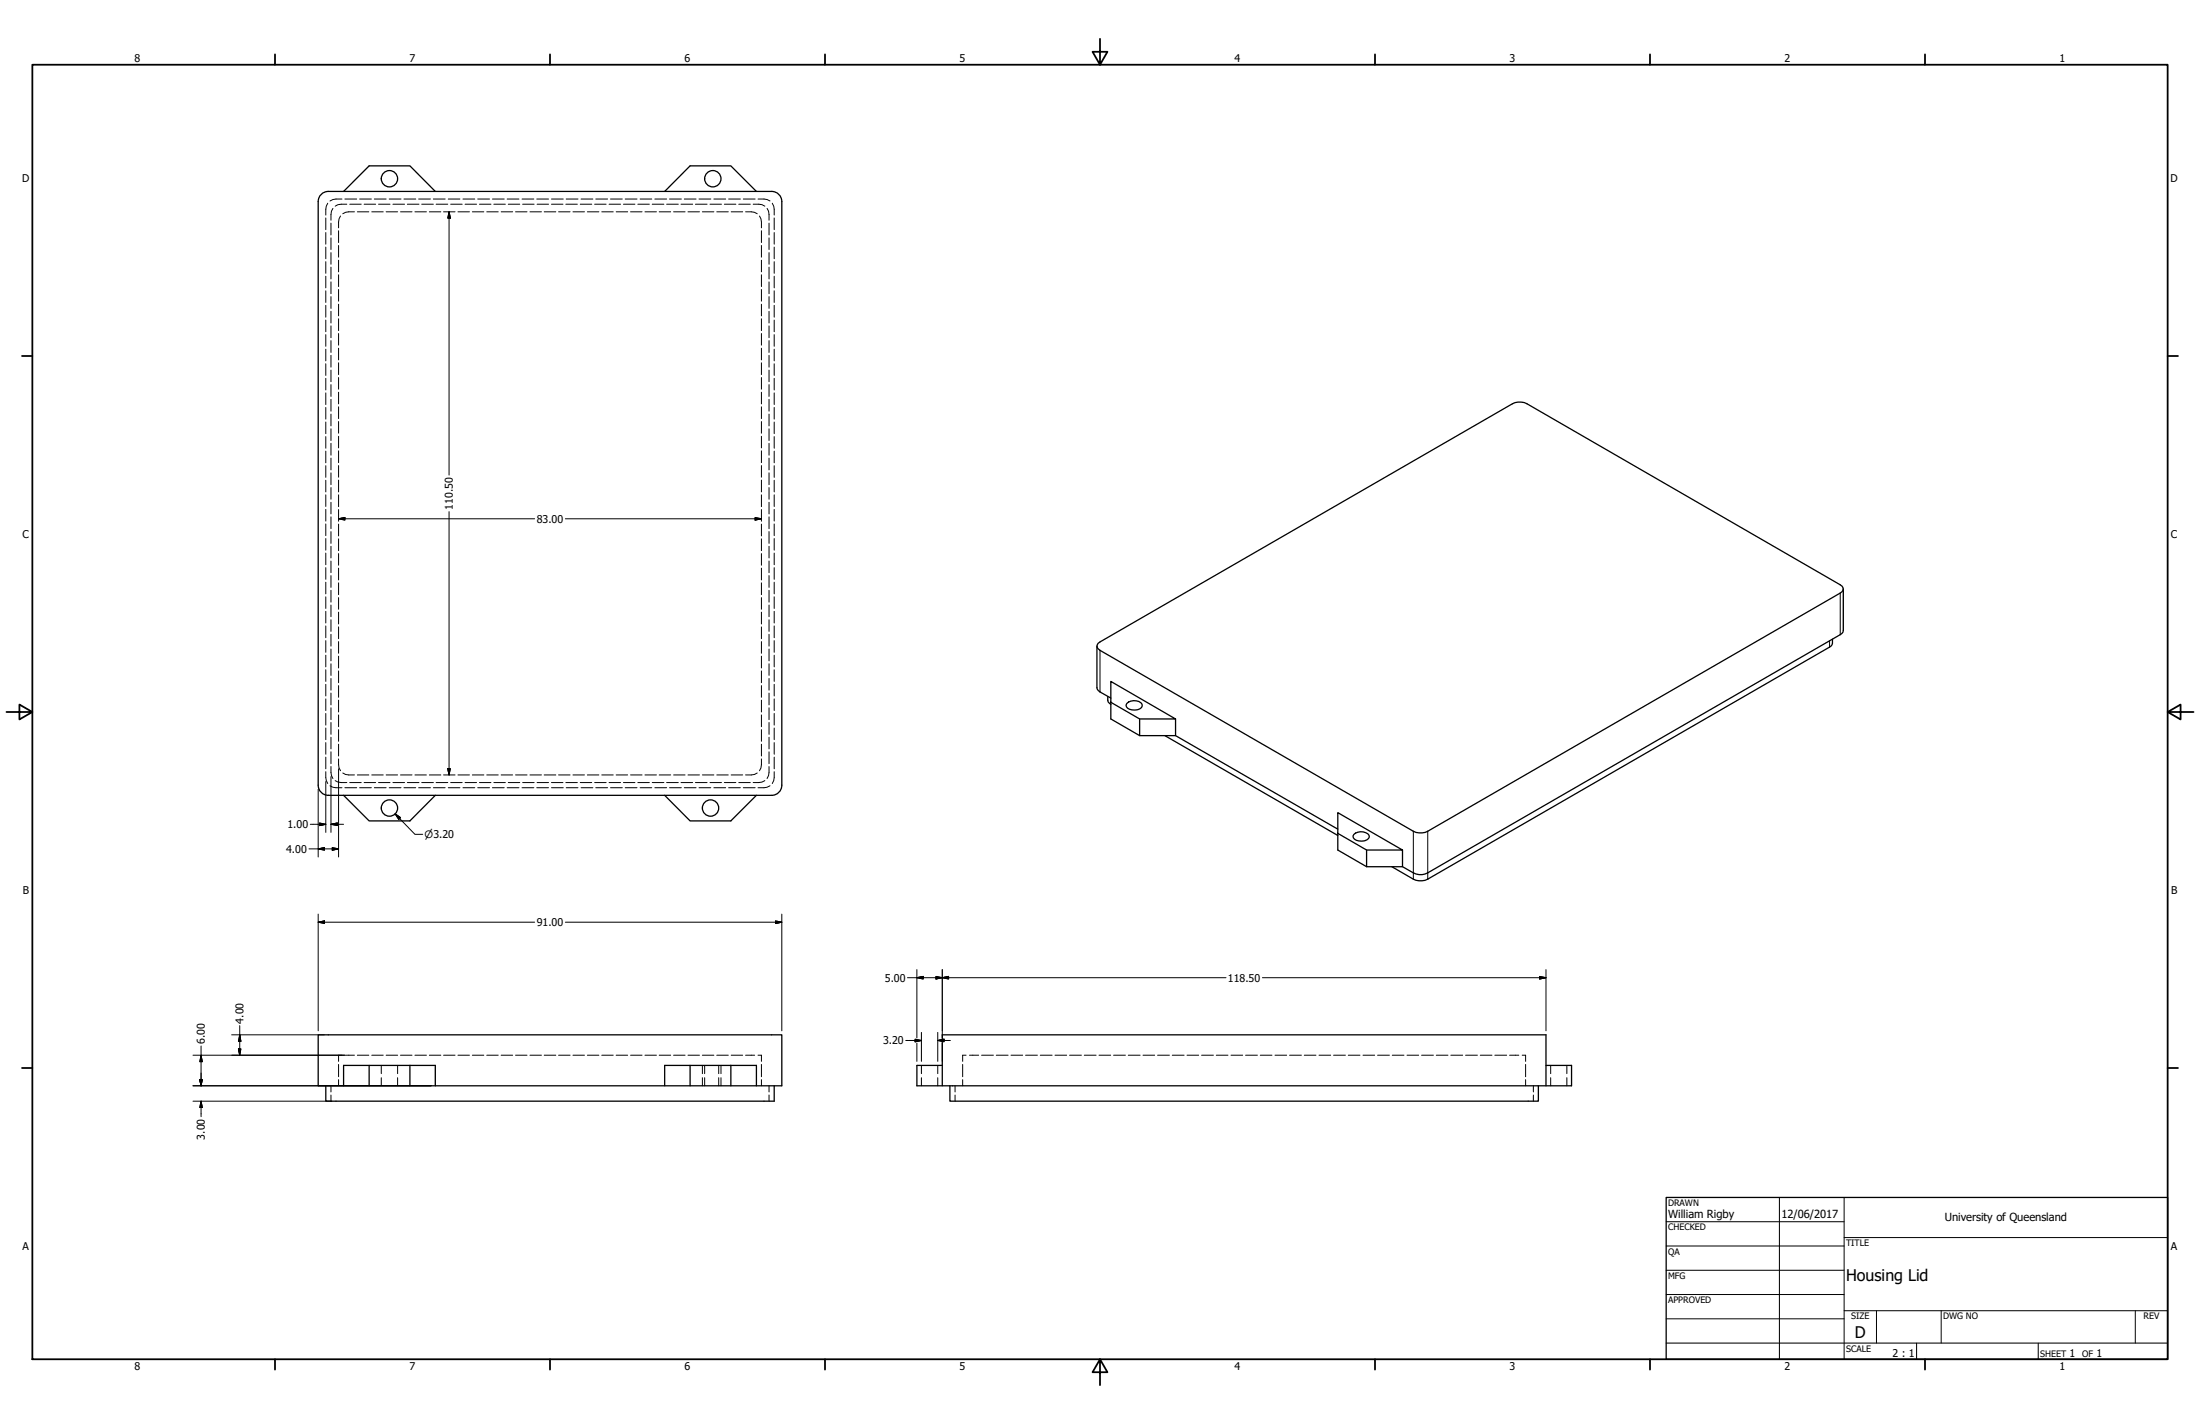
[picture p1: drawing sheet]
<svg xmlns="http://www.w3.org/2000/svg" width="864mm" height="559mm" viewBox="0 0 864 559" stroke-linecap="round" stroke-linejoin="round" font-family="sans-serif">
<!-- layer: Hidden (ANSI) -->
<g fill="none" stroke="#000" stroke-width=".39">
<path d="M128.7 79.8l-.6 1.1-.2 3.5M134.2 78.1l-3.5 .2-1.2 .6M135.4 78.1h4.6M141.2 78.1h4.6M146.9 78.1h4.7M152.8 78.1h4.6M158.6 78.1h4.6M164.3 78.1h4.7M170.1 78.1h4.7M176 78.1h4.5M181.7 78.1h4.7M187.5 78.1h4.7"/>
<path d="M193.3 78.1h4.6M199.1 78.1h4.6M204.9 78.1h4.6M210.7 78.1h4.6M216.5 78.1h4.6M222.2 78.1h4.7M228.1 78.1h4.6M233.9 78.1h4.6M239.6 78.1h4.7M245.4 78.1h4.7M251.3 78.1h4.5M257 78.1h4.7"/>
<path d="M262.8 78.1h4.7M268.6 78.1h4.6M274.4 78.1h4.6M280.2 78.1h4.7M286 78.1h4.6M291.8 78.1h4.6M297.6 78.1l3.5 .2 1.2 .6M303.1 79.8l.6 1.1 .2 3.5M127.9 85.5v4.6M127.9 91.2v4.6M127.9 97v4.5M129.9 87.6v4.6"/>
<path d="M129.9 93.3v4.6M129.9 99.1v4.6M130.7 81.8l-.6 1.1-.2 3.5M132.9 90.6v4.6M132.9 96.3v4.6M133.7 84.8l-.6 1.1-.2 3.5M136.1 80.1l-3.4 .2-1.1 .6M137.3 80.1h4.5M139.1 83.1l-3.5 .2-1 .6M140.3 83.1h4.5M142.9 80.1h4.5M145.9 83.1h4.5"/>
<path d="M148.6 80.1h4.5M151.6 83.1h4.5M154.2 80.1h4.6M157.2 83.1h4.5M159.9 80.1h4.6M162.9 83.1h4.5M165.5 80.1h4.6M168.5 83.1h4.5M171.2 80.1h4.6M174.1 83.1h4.5M176.9 80.1h4.5M179.8 83.1h4.5"/>
<path d="M182.6 80.1h4.5M185.4 83.1h4.5M188.2 80.1h4.5M191.1 83.1h4.5M193.9 80.1h4.5M196.7 83.1h4.5M199.5 80.1h4.5M202.4 83.1h4.5M205.2 80.1h4.5M208 83.1h4.5M210.8 80.1h4.5M213.6 83.1h4.6"/>
<path d="M216.5 80.1h4.5M219.3 83.1h4.5M222.1 80.1h4.5M224.9 83.1h4.5M227.8 80.1h4.5M230.6 83.1h4.5M233.4 80.1h4.5M236.2 83.1h4.5M239.1 80.1h4.5M241.9 83.1h4.5M244.7 80.1h4.5M247.5 83.1h4.5"/>
<path d="M250.4 80.1h4.5M253.2 83.1h4.5M256 80.1h4.6M258.8 83.1h4.5M261.7 80.1h4.6M264.4 83.1h4.5M267.3 80.1h4.6M270.1 83.1h4.5M273 80.1h4.6M275.7 83.1h4.5M278.7 80.1h4.5M281.4 83.1h4.5"/>
<path d="M284.4 80.1h4.5M287 83.1h4.5M290 80.1h4.5M292.7 83.1l3.5 .2 1 .6M295.7 80.1l3.4 .2 1.1 .6M298.1 84.8l.6 1.1 .2 3.5M298.9 90.6v4.6M298.9 96.3v4.6M301.1 81.8l.6 1.1 .2 3.5M301.9 87.6v4.6M301.9 93.3v4.6M301.9 99.1v4.6"/>
<path d="M303.9 85.5v4.6M303.9 91.2v4.6M303.9 97v4.5M127.9 102.7v4.6M127.9 108.4v4.6M127.9 114.1v4.6M127.9 119.8v4.7M129.9 104.8v4.7M129.9 110.6v4.7M129.9 116.4v4.6M132.9 102.1v4.6M132.9 107.8v4.7"/>
<path d="M132.9 113.6v4.6M132.9 119.4v4.6M298.9 102.1v4.6M298.9 107.8v4.7M298.9 113.6v4.6M298.9 119.4v4.6M301.9 104.8v4.7M301.9 110.6v4.7M301.9 116.4v4.6M303.9 102.7v4.6M303.9 108.4v4.6M303.9 114.1v4.6"/>
<path d="M303.9 119.8v4.7M127.9 125.6v4.6M127.9 131.3v4.6M127.9 137v4.6M129.9 122.2v4.5M129.9 127.9v4.6M129.9 133.7v4.6M129.9 139.4v4.7M132.9 125.1v4.6M132.9 130.9v4.5M132.9 136.7v4.5M298.9 125.1v4.6"/>
<path d="M298.9 130.9v4.5M298.9 136.7v4.5M301.9 122.2v4.5M301.9 127.9v4.6M301.9 133.7v4.6M301.9 139.4v4.7M303.9 125.6v4.6M303.9 131.3v4.6M303.9 137v4.6M127.9 142.7v4.6M127.9 148.5v4.5M127.9 154.2v4.6"/>
<path d="M127.9 159.9v4.6M129.9 145.2v4.6M129.9 150.9v4.7M129.9 156.7v4.7M132.9 142.4v4.6M132.9 148.1v4.6M132.9 153.9v4.6M132.9 159.6v4.7M298.9 142.4v4.6M298.9 148.1v4.6M298.9 153.9v4.6M298.9 159.6v4.7"/>
<path d="M301.9 145.2v4.6M301.9 150.9v4.7M301.9 156.7v4.7M303.9 142.7v4.6M303.9 148.5v4.5M303.9 154.2v4.6M303.9 159.9v4.6M127.9 165.6v4.6M127.9 171.3v4.6M127.9 177v4.6M129.9 162.5v4.6M129.9 168.3v4.5"/>
<path d="M129.9 174v4.6M129.9 179.8v4.6M132.9 165.4v4.6M132.9 171.2v4.6M132.9 176.9v4.6M298.9 165.4v4.6M298.9 171.2v4.6M298.9 176.9v4.6M301.9 162.5v4.6M301.9 168.3v4.5M301.9 174v4.6M301.9 179.8v4.6"/>
<path d="M303.9 165.6v4.6M303.9 171.3v4.6M303.9 177v4.6M127.9 182.8v4.5M127.9 188.5v4.5M127.9 194.2v4.6M127.9 199.9v4.6M129.9 185.5v4.7M129.9 191.3v4.6M129.9 197.1v4.6M132.9 182.7v4.6M132.9 188.4v4.6"/>
<path d="M132.9 194.2v4.6M132.9 200v4.5M298.9 182.7v4.6M298.9 188.4v4.6M298.9 194.2v4.6M298.9 200v4.5M301.9 185.5v4.7M301.9 191.3v4.6M301.9 197.1v4.6M303.9 182.8v4.5M303.9 188.5v4.5M303.9 194.2v4.6"/>
<path d="M303.9 199.9v4.6M127.9 205.6v4.6M127.9 211.3v4.6M127.9 217v4.6M129.9 202.8v4.7M129.9 208.6v4.6M129.9 214.4v4.5M132.9 205.7v4.6M132.9 211.5v4.6M132.9 217.2v4.6M298.9 205.7v4.6M298.9 211.5v4.6"/>
<path d="M298.9 217.2v4.6M301.9 202.8v4.7M301.9 208.6v4.6M301.9 214.4v4.5M303.9 205.6v4.6M303.9 211.3v4.6M303.9 217v4.6M127.9 222.8v4.5M127.9 228.5v4.5M127.9 234.2v4.6M127.9 239.9v4.6M129.9 220.2v4.5"/>
<path d="M129.9 225.9v4.6M129.9 231.6v4.7M129.9 237.4v4.6M132.9 222.9v4.7M132.9 228.7v4.7M132.9 234.5v4.6M298.9 222.9v4.7M298.9 228.7v4.7M298.9 234.5v4.6M301.9 220.2v4.5M301.9 225.9v4.6M301.9 231.6v4.7"/>
<path d="M301.9 237.4v4.6M303.9 222.8v4.5M303.9 228.5v4.5M303.9 234.2v4.6M303.9 239.9v4.6M127.9 245.6v4.7M127.9 251.4v4.6M127.9 257.1v4.6M129.9 243.2v4.6M129.9 248.9v4.7M129.9 254.7v4.6M132.9 240.2v4.7"/>
<path d="M132.9 246v4.6M132.9 251.8v4.5M132.9 257.5v4.6M298.9 240.2v4.7M298.9 246v4.6M298.9 251.8v4.5M298.9 257.5v4.6M301.9 243.2v4.6M301.9 248.9v4.7M301.9 254.7v4.6M303.9 245.6v4.7M303.9 251.4v4.6"/>
<path d="M303.9 257.1v4.6M127.9 262.8v4.6M127.9 268.5v4.6M127.9 274.3v4.5M127.9 280v4.5M129.9 260.5v4.5M129.9 266.3v4.5M129.9 272v4.6M129.9 277.7v4.7M132.9 263.3v4.6M132.9 269v4.6M132.9 274.8v4.6"/>
<path d="M298.9 263.3v4.6M298.9 269v4.6M298.9 274.8v4.6M301.9 260.5v4.5M301.9 266.3v4.5M301.9 272v4.6M301.9 277.7v4.7M303.9 262.8v4.6M303.9 268.5v4.6M303.9 274.3v4.5M303.9 280v4.5M127.9 285.7v4.6"/>
<path d="M127.9 291.4v4.6M127.9 297.1v4.6M129.9 283.5v4.7M129.9 289.3v4.6M129.9 295v4.7M132.9 297.8l.2 3.6 .6 1.1M132.9 280.5v4.7M132.9 286.3v4.6M132.9 292v4.7M298.9 297.8l-.2 3.6-.6 1.1M298.9 280.5v4.7M298.9 286.3v4.6"/>
<path d="M298.9 292v4.7M301.9 283.5v4.7M301.9 289.3v4.6M301.9 295v4.7M303.9 285.7v4.6M303.9 291.4v4.6M303.9 297.1v4.6M127.9 302.8l.2 3.5 .6 1.2M129.5 308.4l1.2 .5 3.5 .2M129.9 300.8l.2 3.6 .6 1.1M131.6 306.3l1.1 .6 3.4 .2M134.6 303.3l1 .6 3.5 .2"/>
<path d="M135.4 309.1h4.6M137.3 307.1h4.5M140.3 304.1h4.5M141.2 309.1h4.6M142.9 307.1h4.5M145.9 304.1h4.5M146.9 309.1h4.7M148.6 307.1h4.5M151.6 304.1h4.5M152.8 309.1h4.6M154.2 307.1h4.6M157.2 304.1h4.5"/>
<path d="M158.6 309.1h4.6M159.9 307.1h4.6M162.9 304.1h4.5M164.3 309.1h4.7M165.5 307.1h4.6M168.5 304.1h4.5M170.1 309.1h4.7M171.2 307.1h4.6M174.1 304.1h4.5M176 309.1h4.5M176.9 307.1h4.5M179.8 304.1h4.5"/>
<path d="M181.7 309.1h4.7M182.6 307.1h4.5M185.4 304.1h4.5M187.5 309.1h4.7M188.2 307.1h4.5M191.1 304.1h4.5M193.3 309.1h4.6M193.9 307.1h4.5M196.7 304.1h4.5M199.1 309.1h4.6M199.5 307.1h4.5M202.4 304.1h4.5"/>
<path d="M204.9 309.1h4.6M205.2 307.1h4.5M208 304.1h4.5M210.7 309.1h4.6M210.8 307.1h4.5M213.6 304.1h4.6M216.5 307.1h4.5M216.5 309.1h4.6M219.3 304.1h4.5M222.1 307.1h4.5M222.2 309.1h4.7M224.9 304.1h4.5"/>
<path d="M227.8 307.1h4.5M228.1 309.1h4.6M230.6 304.1h4.5M233.4 307.1h4.5M233.9 309.1h4.6M236.2 304.1h4.5M239.1 307.1h4.5M239.6 309.1h4.7M241.9 304.1h4.5M244.7 307.1h4.5M245.4 309.1h4.7M247.5 304.1h4.5"/>
<path d="M250.4 307.1h4.5M251.3 309.1h4.5M253.2 304.1h4.5M256 307.1h4.6M257 309.1h4.7M258.8 304.1h4.5M261.7 307.1h4.6M262.8 309.1h4.7M264.4 304.1h4.5M267.3 307.1h4.6M268.6 309.1h4.6M270.1 304.1h4.5"/>
<path d="M273 307.1h4.6M274.4 309.1h4.6M275.7 304.1h4.5M278.7 307.1h4.5M280.2 309.1h4.7M281.4 304.1h4.5M284.4 307.1h4.5M286 309.1h4.6M287 304.1h4.5M290 307.1h4.5M291.8 309.1h4.6M297.2 303.3l-1 .6-3.5 .2"/>
<path d="M300.2 306.3l-1.1 .6-3.4 .2M301.9 300.8l-.2 3.6-.6 1.1M302.3 308.4l-1.2 .5-3.5 .2M303.9 302.8l-.2 3.5-.6 1.2M132.9 417.7v4.8M134.2 414.1h-1.3v2.4M135.6 414.1h3.5M140.3 414.1h4.5M145.9 414.1h4.5M149.7 418.1v3.2M151.6 414.1h4.5M156.1 418.1v3.2"/>
<path d="M157.2 414.1h4.5M162.9 414.1h4.5M168.5 414.1h4.5M174.1 414.1h4.5M179.8 414.1h4.5M185.4 414.1h4.5M191.1 414.1h4.5M196.7 414.1h4.5M202.4 414.1h4.5M208 414.1h4.5M213.6 414.1h4.6M219.3 414.1h4.5"/>
<path d="M224.9 414.1h4.5M230.6 414.1h4.5M236.2 414.1h4.5M241.9 414.1h4.5M247.5 414.1h4.5M253.2 414.1h4.5M258.8 414.1h4.5M264.4 414.1h4.5M270.1 414.1h4.5M275.7 418.1v3.2M275.7 414.1h4.5M276.6 418.1v3.2"/>
<path d="M281.4 414.1h4.5M282.1 418.1v3.2M283 418.1v3.2M287 414.1h4.5M292.7 414.1h3.5M297.6 414.1h1.3v2.4M298.9 417.7v4.8M361.7 418.1v3.2M368.1 418.1v3.2M377.9 417.7v4.8M379.2 414.1h-1.3v2.4M380.6 414.1h3.6"/>
<path d="M385.3 414.1h4.7M391.1 414.1h4.6M396.9 414.1h4.5M402.6 414.1h4.6M408.4 414.1h4.6M414.1 414.1h4.6M419.9 414.1h4.6M425.6 414.1h4.7M431.4 414.1h4.6M437.1 414.1h4.7M442.9 414.1h4.6M448.7 414.1h4.6"/>
<path d="M454.4 414.1h4.6M460.2 414.1h4.6M466 414.1h4.5M471.7 414.1h4.6M477.5 414.1h4.5M483.2 414.1h4.6M488.9 414.1h4.7M494.7 414.1h4.6M500.5 414.1h4.6M506.2 414.1h4.7M512 414.1h4.6M517.8 414.1h4.6"/>
<path d="M523.5 414.1h4.6M529.3 414.1h4.5M535.1 414.1h4.5M540.8 414.1h4.6M546.5 414.1h4.6M552.3 414.1h4.6M558 414.1h4.7M563.8 414.1h4.6M569.5 414.1h4.7M575.3 414.1h4.6M581.1 414.1h4.6M586.8 414.1h4.6"/>
<path d="M592.6 414.1h3.6M597.5 414.1h1.4v2.4M598.9 417.7v4.8M608.7 418.1v3.2M615.1 418.1v3.2M129.9 426.1v2.4M129.9 429.7v2.4M132.9 423.7v2.4M149.7 422.9v3.2M156.1 422.9v3.2M275.7 422.9v3.2M276.6 422.9v3.2"/>
<path d="M282.1 422.9v3.2M283 422.9v3.2M298.9 423.7v2.4M301.9 426.1v2.4M301.9 429.7v2.4M361.7 422.9v3.2M368.1 422.9v3.2M374.9 426.1v2.4M374.9 429.7v2.4M377.9 423.7v2.4M598.9 423.7v2.4M601.9 426.1v2.4"/>
<path d="M601.9 429.7v2.4M608.7 422.9v3.2M615.1 422.9v3.2"/>
</g>
<!-- layer: Visible (ANSI) -->
<g fill="none" stroke="#000" stroke-width=".51">
<path d="M128.9 75.1a4 4 0 0 0-4 4v229a4 4 0 0 0 4 4M128.9 75.1h174M134.9 75.1l10-10h16l10 10M260.9 75.1l10-10h16l10 10M302.9 75.1a4 4 0 0 1 4 4v229a4 4 0 0 1-4 4M599.4 158.4l123 71.1M431.8 255.2l123 71M719.3 252.3l-.5 1.2-.6 .4-157.7 91.1M723.6 247.4l-.1 .6-1.1 1-161.9 93.5a5.8 5.8 0 0 1-5.7 0l-4.3-2.4h-14.1l-11.3-6.5v-6.6M430.6 269.9l.1 .5 1.1 1.1 4.3 2.4M436.1 267.4l25.4 14.7h-14.1l-11.3-6.5zM442.3 276a4.2 4.2 0 0 1 6 .4 1.77 1.77 0 0 1-1.7 2.1 3.3 3.3 0 0 1-4.6-1.8z"/>
<path d="M436.1 282.1l11.3 6.6h14.1l63.6 36.7M457.3 288.7l67.8 39.2M128.9 312.1h174M134.9 312.1l10 10h16l10-10M260.9 312.1l10 10h16l10-10M525.1 318.9l25.4 14.7h-14.1l-11.3-6.6zM531.4 327.5a4.2 4.2 0 0 1 6 .3 1.77 1.77 0 0 1-1.7 2.1 3.3 3.3 0 0 1-4.6-1.8zM536.4 333.6v6.5M546.4 340.1l8.4 4.9M124.9 406.1h182v20h-182zM144.9 418.1v8M160.9 418.1h-26v8"/>
<path d="M160.9 418.1h10v8M160.9 418.1v8M270.9 418.1v8M286.9 418.1h-26v8M286.9 418.1v8M286.9 418.1h10v8M369.9 418.1h-10v8h257v-8h-10M127.9 426.1v6h176v-6M369.9 426.1v-20h237v20M372.9 426.1v6h231v-6"/>
<circle cx="152.9" cy="70.1" r="3.2"/>
<circle cx="279.8" cy="70.1" r="3.2"/>
<circle cx="152.9" cy="317.1" r="3.2"/>
<circle cx="278.9" cy="317.1" r="3.2"/>
</g>
<!-- layer: Visible Narrow (ANSI) -->
<path d="M722.4 232.7v16.3M431.8 255.2v16.3M718.2 251.5v2.4M554.8 326.2v18.8M560.5 326.2v18.8" fill="none" stroke="#000" stroke-width=".39"/>
<path d="M599.4 158.4a6.3 6.3 0 0 0-5.7 0l-161.9 93.5a1.74 1.74 0 0 0-1.2 1.7 1.74 1.74 0 0 0 1.2 1.6M722.4 229.5a1.7 1.7 0 0 1 1.2 1.6 1.7 1.7 0 0 1-1.2 1.6l-161.9 93.5a6.3 6.3 0 0 1-5.7 0M723.6 231.1v16.3M430.6 253.6v16.3M719.3 250.8v1.5M434.8 273.3l.2 2.1 1.1 1M436.1 275.6v6.5M447.4 282.1v6.6M461.5 282.1v6.6M550.5 333.6v6.5M554.8 345a6.3 6.3 0 0 0 5.7 0" fill="none" stroke="#000" stroke-width=".51"/>
<!-- layer: Border (ANSI) -->
<g fill="none" stroke="#000" stroke-width=".7">
<path d="M431.8 15.2v10.2l-2.9-5.1h5.8l-2.9 5.1M12.7 25.4h838.2v508h-838.2zM107.9 21.3v4.1M215.9 21.3v4.1M323.8 21.3v4.1M539.8 21.3v4.1M647.7 21.3v4.1M755.6 21.3v4.1M8.6 139.7h4.1M850.9 139.7h4.1M2.5 279.4h10.2l-5.1-2.9v5.8l5.1-2.9M850.9 279.4l5.1 2.9v-5.8l-5.1 2.9h10.2"/>
<path d="M8.6 419.1h4.1M850.9 419.1h4.1M107.9 533.4v4.1M215.9 533.4v4.1M323.8 533.4v4.1M431.8 533.4l2.9 5.1h-5.8l2.9-5.1v10.2M539.8 533.4v4.1M647.7 533.4v4.1M755.6 533.4v4.1"/>
</g>
<!-- layer: Title (ANSI) -->
<g fill="none" stroke="#000" stroke-width=".39">
<path d="M654 479.4h69.9M698.5 469.9v63.5M723.9 469.9v63.5M654 488.9h69.9M654 498.5h69.9M723.9 485.6h127M654 508h69.9M654 517.5h69.9M723.9 514.3h127M736.6 514.3v12.7M762 514.3v12.7M838.2 514.3v12.7"/>
<path d="M654 527h196.9M752.3 527v6.4M800.1 527v6.4"/>
</g>
<path d="M654 469.9h196.9v63.5h-196.9z" fill="none" stroke="#000" stroke-width=".51"/>
<!-- layer: Dimension (ANSI) -->
<g fill="none" stroke="#000" stroke-width=".39">
<path d="M176.3 83.1l.5 2.5h-1zM176.3 83.1v103.3M132.9 203.6l2.5-.5v1zM132.9 203.6h77M176.3 200.8v103.3M221.9 203.6h77M296.4 203.1l2.5 .5-2.5 .5zM124.9 309.7v26.6M127.9 306.7v19.9M129.9 304.7v21.9M132.9 301.7v34.6M155.1 319.4l2.1 1.5-.7 .7z"/>
<path d="M155.1 319.4l7.8 8h3M175.8 301.6h1l-.5 2.5zM121.3 333.1h11.6M121.8 323.5h6.1M124.9 333.1l2.5-.5v1zM125.4 323l2.5 .5-2.5 .5zM129.9 323.5l2.5-.5v1zM129.9 323.5h5M130.4 332.6l2.5 .5-2.5 .5zM124.9 358.7v45.8M306.9 358.7v45.8M124.9 361.9l2.5-.5v1z"/>
<path d="M124.9 361.9h85M221.9 361.9h85M304.4 361.4l2.5 .5-2.5 .5zM356.2 383.7h125.1M359.9 383.7l2.5-.5v1zM359.9 380.5v26.8M367.4 383.2l2.5 .5-2.5 .5zM369.9 383.7l2.5-.5v1zM369.9 380.5v26.8M495.6 383.7h111.3M604.4 383.2l2.5 .5-2.5 .5zM606.9 380.5v24"/>
<path d="M75.8 414.1h59.5M78.9 414.1l.5 2.5h-1zM78.9 410.5v15.6M90.9 406.1h36.4M93.6 411.6h1l-.5 2.5zM94.1 406.1l.5 2.5h-1zM94.1 402.5v11.6M355.5 408.3h6.2M359.2 407.8l2.5 .5-2.5 .5zM359.9 409.3v7.2M361.7 405.1v11.4M368.1 408.3l2.5-.5v1z"/>
<path d="M368.1 408.3h5M368.1 405.1v11.4M369.9 409.3v7.2M75.8 426.1h93.5M75.8 432.1h54.5M78.4 423.6h1l-.5 2.5zM78.9 432.1l.5 2.5h-1zM78.9 432.1v6.1"/>
</g>
<g fill="#000" stroke="#000" stroke-width=".39">
<path d="M176.3 83.1l.5 2.5zM176.3 83.1l.5 2.5h-1zM132.9 203.6l2.5-.5zM132.9 203.6l2.5-.5v1zM296.4 204.1l2.5-.5zM296.4 203.1l2.5 .5-2.5 .5zM175.8 301.6l.5 2.5zM175.8 301.6h1l-.5 2.5zM125.4 324l2.5-.5zM125.4 323l2.5 .5-2.5 .5zM124.9 333.1l2.5-.5zM124.9 333.1l2.5-.5v1z"/>
<path d="M130.4 333.6l2.5-.5zM130.4 332.6l2.5 .5-2.5 .5zM129.9 323.5l2.5-.5zM129.9 323.5l2.5-.5v1zM155.1 319.4l2.1 1.5zM155.1 319.4l2.1 1.5-.7 .7zM124.9 361.9l2.5-.5zM124.9 361.9l2.5-.5v1zM304.4 362.4l2.5-.5zM304.4 361.4l2.5 .5-2.5 .5zM359.9 383.7l2.5-.5zM359.9 383.7l2.5-.5v1z"/>
<path d="M367.4 384.2l2.5-.5zM367.4 383.2l2.5 .5-2.5 .5zM369.9 383.7l2.5-.5zM369.9 383.7l2.5-.5v1zM604.4 384.2l2.5-.5zM604.4 383.2l2.5 .5-2.5 .5zM78.9 414.1l.5 2.5zM78.9 414.1l.5 2.5h-1zM93.6 411.6l.5 2.5zM93.6 411.6h1l-.5 2.5zM94.1 406.1l.5 2.5zM94.1 406.1l.5 2.5h-1z"/>
<path d="M359.2 408.8l2.5-.5zM359.2 407.8l2.5 .5-2.5 .5zM368.1 408.3l2.5-.5zM368.1 408.3l2.5-.5v1zM78.4 423.6l.5 2.5zM78.4 423.6h1l-.5 2.5zM78.9 432.1l.5 2.5zM78.9 432.1l.5 2.5h-1z"/>
</g>
<g font-size="6.3">
<text x="724.7" y="502.8">Housing Lid</text>
<text x="728.1" y="524.9">D</text>
</g>
<g font-size="4.4">
<text x="654.8" y="477.8">William Rigby</text>
<text x="699.3" y="478">12/06/2017</text>
<text x="763.4" y="479">University of Queensland</text>
</g>
<g font-size="4.2">
<text x="52.8" y="24.4">8</text>
<text x="160.8" y="24.4">7</text>
<text x="268.7" y="24.4">6</text>
<text x="376.7" y="24.4">5</text>
<text x="484.6" y="24.4">4</text>
<text x="592.6" y="24.4">3</text>
<text x="700.5" y="24.4">2</text>
<text x="808.5" y="24.4">1</text>
<text x="8.8" y="71.4">D</text>
<text x="852" y="71.4">D</text>
<text x="177.8" y="200" transform="rotate(-90 177.8 200)">110.50</text>
<text x="210.7" y="205.1">83.00</text>
<text x="8.9" y="211.1">C</text>
<text x="852.2" y="211.1">C</text>
<text x="112.8" y="325">1.00</text>
<text x="112.3" y="334.6">4.00</text>
<text x="9" y="350.8">B</text>
<text x="852.2" y="350.8">B</text>
<text x="210.7" y="363.4">91.00</text>
<text x="347.3" y="385.2">5.00</text>
<text x="482" y="385.2">118.50</text>
<text x="95.6" y="401.6" transform="rotate(-90 95.6 401.6)">4.00</text>
<text x="80.5" y="409.6" transform="rotate(-90 80.5 409.6)">6.00</text>
<text x="346.6" y="409.8">3.20</text>
<text x="80.5" y="447.2" transform="rotate(-90 80.5 447.2)">3.00</text>
<text x="8.9" y="490.5">A</text>
<text x="852.2" y="490.5">A</text>
<text x="742.9" y="532.6">2 : 1</text>
<text x="812.4" y="532.6">1</text>
<text x="823" y="532.6">1</text>
<text x="52.8" y="537.5">8</text>
<text x="160.8" y="537.5">7</text>
<text x="268.7" y="537.5">6</text>
<text x="376.7" y="537.5">5</text>
<text x="484.6" y="537.5">4</text>
<text x="592.6" y="537.5">3</text>
<text x="700.5" y="537.5">2</text>
<text x="808.5" y="537.5">1</text>
</g>
<text font-size="4" x="166.7" y="328.9">⌀3.20</text>
<g font-size="3.5">
<text x="654.8" y="473.2">DRAWN</text>
<text x="654.8" y="482.8">CHECKED</text>
<text x="724.7" y="488.9">TITLE</text>
<text x="654.8" y="492.3">QA</text>
<text x="654.8" y="501.8">MFG</text>
<text x="654.8" y="511.4">APPROVED</text>
<text x="726.7" y="517.7">SIZE</text>
<text x="762.8" y="517.7">DWG NO</text>
<text x="841.4" y="517.7">REV</text>
<text x="724.7" y="530.4">SCALE</text>
<text x="800.9" y="532.6">SHEET</text>
<text x="817.4" y="532.6">OF</text>
</g>
</svg>
